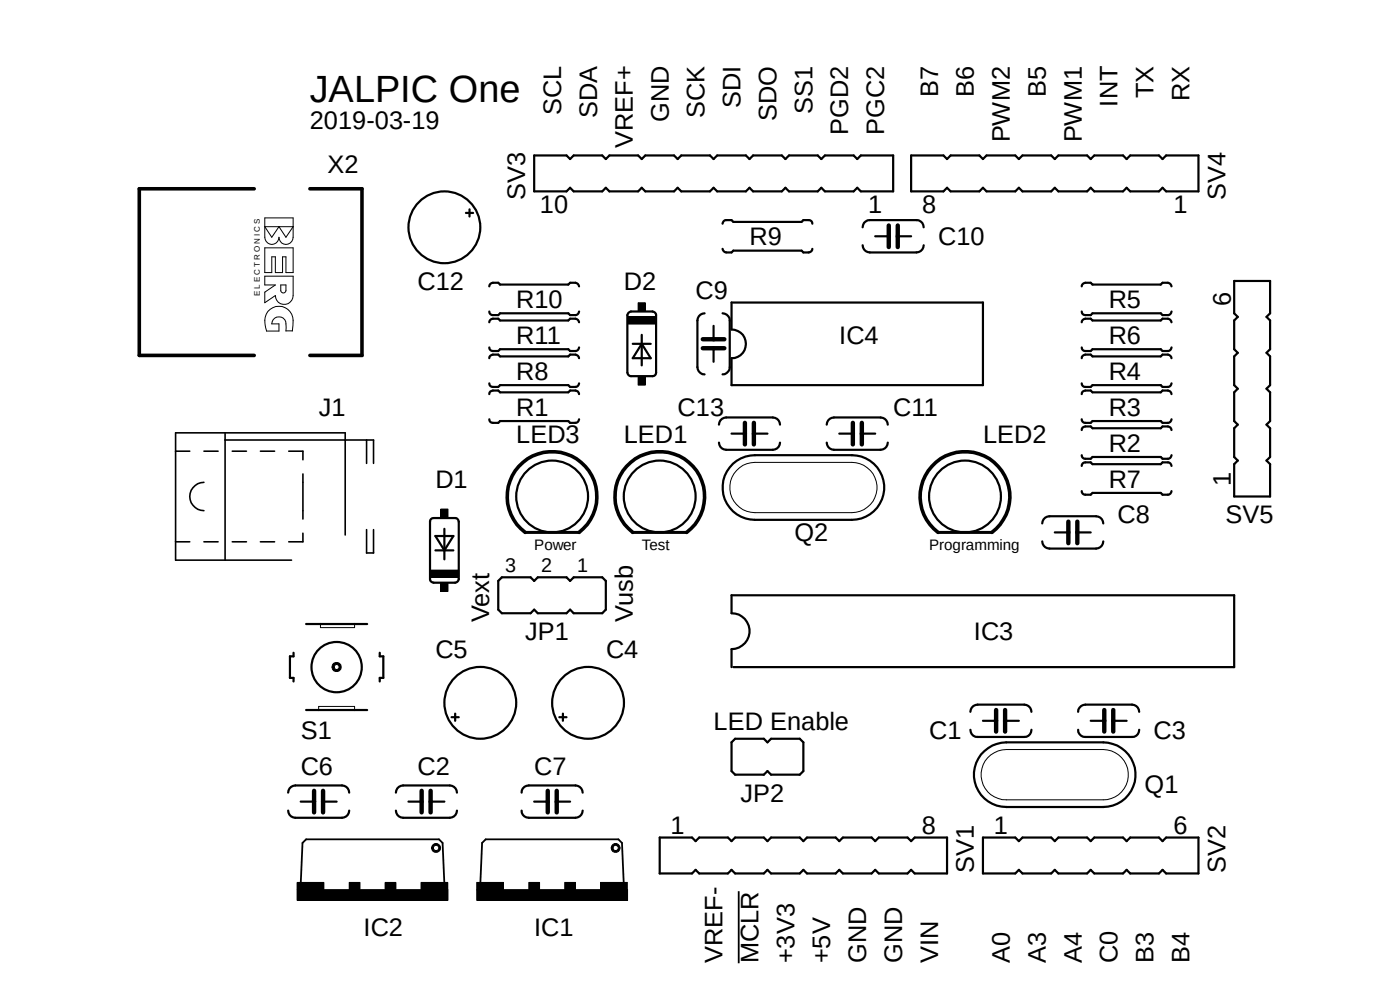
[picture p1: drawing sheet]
<svg xmlns="http://www.w3.org/2000/svg" width="297mm" height="210mm" viewBox="0 0 297 210" stroke-linecap="round" stroke-linejoin="round" font-family="sans-serif">
<path d="M29.1 10.1l250.9 198.1M280 10.1l-250.9 198.1" fill="none" stroke="#fff" stroke-width=".21"/>
<path d="M63.8 187.6l.4-8.8 .7-.7h28.2l.8 .7 .4 8.8M101.9 187.6l.4-8.8 .7-.7h28.2l.8 .7 .3 8.8M156.7 189.1v15.2" fill="none" stroke="#000" stroke-width=".38"/>
<g fill="none" stroke="#000" stroke-width=".47">
<path d="M113.3 33h6.9l.7 .7 .8-.7h6.1l.7 .7 .8-.7h6.1l.7 .7 .8-.7h6.1l.8 .7 .7-.7h6.1l.8 .7 .7-.7h6.1l.8 .7 .8-.7h6.1l.7 .7 .8-.7h6.1l.7 .7 .8-.7h6.1l.8 .7 .7-.7h6.9v7.6h-6.9l-.7-.8-.8 .8h-6.1l-.8-.8-.7 .8h-6.1l-.8-.8-.7 .8h-6.1l-.8-.8-.8 .8h-6.1l-.7-.8-.8 .8h-6.1l-.7-.8-.8 .8h-6.1l-.8-.8-.7 .8h-6.1l-.8-.8-.7 .8h-6.1l-.8-.8-.7 .8h-6.9zM193.3 33h6.9l.7 .7 .8-.7h6.1l.7 .7 .8-.7h6.1l.8 .7 .7-.7h6.1l.8 .7 .7-.7h6.1l.8 .7 .8-.7h6.1l.7 .7 .8-.7h6.1l.7 .7 .8-.7h6.9v7.6h-6.9l-.8-.8-.7 .8h-6.1l-.8-.8-.7 .8h-6.1l-.8-.8-.8 .8h-6.1l-.7-.8-.8 .8h-6.1l-.7-.8-.8 .8h-6.1l-.8-.8-.7 .8h-6.1l-.8-.8-.7 .8h-6.9zM98.8 45.2h1.6M99.6 44.4v1.5M153.3 52.8a.9 .9 0 0 0 .8 .8h1.1l.4-.4h14.5l.3 .4h1.2a.8 .8 0 0 0 .7-.8M153.3 47.5a.8 .8 0 0 1 .8-.8h1.1l.4 .4h14.5l.3-.4h1.2a.73 .73 0 0 1 .7 .8M183 48.2a1.48 1.48 0 0 1 1.5-1.5h9.9a1.55 1.55 0 0 1 1.6 1.5M183 52a1.55 1.55 0 0 0 1.5 1.6h9.9a1.55 1.55 0 0 0 1.6-1.6M185.7 50.1h2.9M190.5 50.1h2.8M261.8 59.6h7.7v6.9l-.8 .7 .8 .8v6.1l-.8 .7 .8 .8v6.1l-.8 .8 .8 .7v6.1l-.8 .8 .8 .7v6.1l-.8 .8 .8 .8v6.8h-7.7v-6.8l.8-.8-.8-.8v-6.1l.8-.7-.8-.8v-6.1l.8-.7-.8-.8v-6.1l.8-.8-.8-.7v-6.1l.8-.8-.8-.7zM103.8 60.7a.8 .8 0 0 1 .8-.7h1.1l.4 .4h14.5l.3-.4h1.2a.9 .9 0 0 1 .8 .7"/>
<path d="M103.8 66.1a.73 .73 0 0 0 .8 .7h1.1l.4-.3h14.5l.3 .3h1.2a.8 .8 0 0 0 .8-.7M103.8 68.4a.8 .8 0 0 1 .8-.8h1.1l.4 .4h14.5l.3-.4h1.2a.9 .9 0 0 1 .8 .8M103.8 73.7a.73 .73 0 0 0 .8 .8h1.1l.4-.4h14.5l.3 .4h1.2a.8 .8 0 0 0 .8-.8M103.8 76a.8 .8 0 0 1 .8-.8h1.1l.4 .4h14.5l.3-.4h1.2a.9 .9 0 0 1 .8 .8M133.3 66.3l.6-.2h4.5a.8 .8 0 0 1 .8 .7v12.2a.73 .73 0 0 1-.8 .8h-4.5a.8 .8 0 0 1-.8-.8v-12.2zM134.2 72.9h3.8M136.1 71v6.5M136.1 72.9l1.9 3.1h-3.8zM149.5 66.5a1.55 1.55 0 0 0-1.5 1.5v9.9a1.55 1.55 0 0 0 1.5 1.5M151.4 69.1v2.9M151.4 73.9v2.9M153.3 66.5a1.55 1.55 0 0 1 1.5 1.5v9.9a1.55 1.55 0 0 1-1.5 1.5"/>
<path d="M155.2 64.2h53.3v17.5h-53.3v-5.7a3 3 0 0 0 3-3.1 3 3 0 0 0-3-3zM229.5 76a.8 .8 0 0 1 .8-.8h1.1l.4 .4h14.5l.3-.4h1.2a.9 .9 0 0 1 .7 .8M229.5 60.7a.8 .8 0 0 1 .8-.7h1.1l.4 .4h14.5l.3-.4h1.2a.9 .9 0 0 1 .7 .7M229.5 66.1a.73 .73 0 0 0 .8 .7h1.1l.4-.3h14.5l.3 .3h1.2a.8 .8 0 0 0 .7-.7M229.5 68.4a.8 .8 0 0 1 .8-.8h1.1l.4 .4h14.5l.3-.4h1.2a.9 .9 0 0 1 .7 .8M229.5 73.7a.73 .73 0 0 0 .8 .8h1.1l.4-.4h14.5l.3 .4h1.2a.8 .8 0 0 0 .7-.8M103.8 88.9a.73 .73 0 0 0 .8 .8h1.1l.4-.4h14.5l.3 .4h1.2a.8 .8 0 0 0 .8-.8M103.8 83.6a.73 .73 0 0 1 .8-.8h1.1l.4 .4h14.5l.3-.4h1.2a.8 .8 0 0 1 .8 .8M103.8 81.3a.73 .73 0 0 0 .8 .8h1.1l.4-.4h14.5l.3 .4h1.2a.8 .8 0 0 0 .8-.8M152.5 93.9a1.55 1.55 0 0 0 1.6 1.5h9.9a1.55 1.55 0 0 0 1.5-1.5M152.5 90.1a1.55 1.55 0 0 1 1.6-1.5h9.9a1.55 1.55 0 0 1 1.5 1.5M155.2 92h2.8"/>
<path d="M155.5 98.4a6.9 6.9 0 0 1 4.6-1.8h20.6a6.9 6.9 0 0 1 6.9 6.8 6.9 6.9 0 0 1-6.9 6.9h-20.6a6.9 6.9 0 0 1-6.3-4.4 6.9 6.9 0 0 1 1.7-7.5zM159.9 92h2.9M175.4 90.1a1.55 1.55 0 0 1 1.5-1.5h9.9a1.55 1.55 0 0 1 1.5 1.5M175.4 93.9a1.55 1.55 0 0 0 1.5 1.5h9.9a1.55 1.55 0 0 0 1.5-1.5M178.1 92h2.8M182.8 92h2.9M229.5 96.6a.73 .73 0 0 0 .8 .7h1.1l.4-.4h14.5l.3 .4h1.2a.8 .8 0 0 0 .7-.7M229.5 91.2a.73 .73 0 0 1 .8-.7h1.1l.4 .3h14.5l.3-.3h1.2a.8 .8 0 0 1 .7 .7M229.5 88.9a.73 .73 0 0 0 .8 .8h1.1l.4-.4h14.5l.3 .4h1.2a.8 .8 0 0 0 .7-.8M229.5 83.6a.73 .73 0 0 1 .8-.8h1.1l.4 .4h14.5l.3-.4h1.2a.8 .8 0 0 1 .7 .8M229.5 81.3a.73 .73 0 0 0 .8 .8h1.1l.4-.4h14.5l.3 .4h1.2a.8 .8 0 0 0 .7-.8M229.5 98.8a.73 .73 0 0 1 .8-.7h1.1l.4 .4h14.5l.3-.4h1.2a.8 .8 0 0 1 .7 .7"/>
<path d="M91.4 110.1l.6-.2h4.6a.8 .8 0 0 1 .7 .8v12.2a.9 .9 0 0 1-.7 .7h-4.6a.8 .8 0 0 1-.8-.7v-12.2zM92.4 113.7h3.8l-1.9 3.1zM92.4 116.8h3.8M94.3 112.2v6.5M221.1 111a1.55 1.55 0 0 1 1.5-1.5h9.9a1.55 1.55 0 0 1 1.6 1.5M221.1 114.9a1.55 1.55 0 0 0 1.5 1.5h9.9a1.55 1.55 0 0 0 1.6-1.5M223.8 112.9h2.9M228.6 112.9h2.8M229.5 104.2a.73 .73 0 0 0 .8 .7h1.1l.4-.3h14.5l.3 .3h1.2a.8 .8 0 0 0 .7-.7M62.3 138.5v.7h-.8v4.6h.8v.8M64.9 132.4h13M80.6 138.5v.7h.7v4.6h-.7v.8"/>
<path d="M105.7 123.2l.8-.7h6.1l.7 .7 .8-.7h6.1l.7 .7 .8-.7h6.1l.7 .7v6.1l-.7 .8h-6.1l-.8-.8-.7 .8h-6.1l-.8-.8-.7 .8h-6.1l-.8-.8zM64.9 150.6h13M95.8 152.1h1.5M96.6 151.4v1.5M118.7 152.1h1.5M119.4 151.4v1.5M155.2 141.5v-3.8a3.8 3.8 0 0 0 3.8-3.8 3.8 3.8 0 0 0-3.8-3.8v-3.8h106.6v15.2h-106.2M156 156.7h6.1l.7 .8 .8-.8h6.1l.7 .8v6.1l-.7 .7h-6.1l-.8-.7-.7 .7h-6.1l-.8-.7v-6.1zM205.9 154.8a1.48 1.48 0 0 0 1.5 1.5h9.9a1.46 1.46 0 0 0 1.5-1.5M205.9 151a1.55 1.55 0 0 1 1.5-1.5h9.9a1.55 1.55 0 0 1 1.5 1.5M208.5 152.9h2.8M208.8 159.3a6.7 6.7 0 0 1 4.7-1.8h20.6a6.9 6.9 0 0 1 6.8 6.8 6.9 6.9 0 0 1-6.8 6.9h-20.6a6.8 6.8 0 0 1-6.4-4.3 6.8 6.8 0 0 1 1.7-7.6z"/>
<path d="M213.2 152.9h3M228.7 151a1.55 1.55 0 0 1 1.6-1.5h9.9a1.55 1.55 0 0 1 1.5 1.5M228.7 154.8a1.48 1.48 0 0 0 1.6 1.5h9.9a1.46 1.46 0 0 0 1.5-1.5M231.4 152.9h2.9M236.2 152.9h2.8M61.1 172a1.55 1.55 0 0 0 1.6 1.5h9.9a1.55 1.55 0 0 0 1.5-1.5M61.1 168.1a1.55 1.55 0 0 1 1.6-1.5h9.9a1.55 1.55 0 0 1 1.5 1.5M63.8 170.1h2.8M68.5 170.1h2.9M84 172a1.55 1.55 0 0 0 1.5 1.5h9.9a1.55 1.55 0 0 0 1.5-1.5M84 168.1a1.55 1.55 0 0 1 1.5-1.5h9.9a1.55 1.55 0 0 1 1.5 1.5M86.7 170.1h2.8"/>
<path d="M91.4 170.1h2.9M110.7 168.1a1.46 1.46 0 0 1 1.5-1.5h9.9a1.55 1.55 0 0 1 1.5 1.5M110.7 172a1.46 1.46 0 0 0 1.5 1.5h9.9a1.55 1.55 0 0 0 1.5-1.5M113.3 170.1h2.9M118.1 170.1h2.8M140 177.7h6.8l.8 .7 .7-.7h6.1l.8 .7 .8-.7h6.1l.7 .7 .8-.7h6.1l.7 .7 .8-.7h6.1l.8 .7 .7-.7h6.1l.8 .7 .7-.7h6.1l.8 .7 .8-.7h6.8v7.6h-6.8l-.8-.8-.8 .8h-6.1l-.7-.8-.8 .8h-6.1l-.7-.8-.8 .8h-6.1l-.8-.8-.7 .8h-6.1l-.8-.8-.7 .8h-6.1l-.8-.8-.8 .8h-6.1l-.7-.8-.8 .8h-6.8zM208.5 177.7h6.9l.8 .7 .7-.7h6.1l.8 .7 .7-.7h6.1l.8 .7 .8-.7h6.1l.7 .7 .8-.7h6.1l.7 .7 .8-.7h6.9v7.6h-6.9l-.8-.8-.7 .8h-6.1l-.8-.8-.7 .8h-6.1l-.8-.8-.8 .8h-6.1l-.7-.8-.8 .8h-6.1l-.7-.8-.8 .8h-6.9z"/>
<circle cx="94.3" cy="48.2" r="7.6"/>
<circle cx="117.1" cy="105.3" r="7.6"/>
<circle cx="140" cy="105.3" r="7.6"/>
<circle cx="204.7" cy="105.3" r="7.6"/>
<circle cx="71.4" cy="141.5" r="5.3"/>
<circle cx="101.9" cy="149.1" r="7.6"/>
<circle cx="124.8" cy="149.1" r="7.6"/>
</g>
<g fill="none" stroke="#000" stroke-width=".93">
<path d="M188.6 47.8v4.6M190.5 47.8v4.6M149.1 73.9h4.6M149.1 72h4.6M158 89.7v4.6M159.9 89.7v4.6M180.9 89.7v4.6M182.8 89.7v4.6M226.7 110.7v4.5M228.6 110.7v4.5M211.3 150.6v4.6M213.2 150.6v4.6"/>
<path d="M234.3 150.6v4.6M236.2 150.6v4.6M66.6 167.8v4.5M68.5 167.8v4.5M89.5 167.8v4.5M91.4 167.8v4.5M116.2 167.8v4.5M118.1 167.8v4.5"/>
</g>
<g fill="#000">
<path d="M133.1 67.2h6.1v1.5h-6.1z" fill-rule="evenodd"/>
<path d="M135.4 79.8h1.5v1.9h-1.5z" fill-rule="evenodd"/>
<path d="M135.4 64.2h1.5v1.9h-1.5z" fill-rule="evenodd"/>
<path d="M93.5 108h1.5v1.9h-1.5z" fill-rule="evenodd"/>
<path d="M91.2 120.9h6.1v1.6h-6.1z" fill-rule="evenodd"/>
<path d="M93.5 123.6h1.5v1.9h-1.5z" fill-rule="evenodd"/>
<path d="M70.8 140.7a.99 .99 0 0 1 1.5 .3 .99 .99 0 0 1-.6 1.4 .99 .99 0 0 1-1.3-.9h.5a.53 .53 0 0 1 .6-.6 .53 .53 0 0 1 .3 .8 .53 .53 0 0 1-.8 0l-.1-.2h-.5z" fill-rule="evenodd"/>
<path d="M91.9 179.2a.96 .96 0 0 1 1.5 .3 .96 .96 0 0 1-.7 1.3 .96 .96 0 0 1-1.1-.9h.3a.59 .59 0 0 1 .9-.5 .59 .59 0 0 1 .1 .9 .59 .59 0 0 1-.9-.2l-.1-.2h-.3z" fill-rule="evenodd"/>
<path d="M130 179.2a.94 .94 0 0 1 1.4 .3 .94 .94 0 0 1-.6 1.3 .94 .94 0 0 1-1.1-.9h.3a.57 .57 0 0 1 .9-.5 .57 .57 0 0 1 .1 .9 .57 .57 0 0 1-.9-.2l-.1-.2h-.3z" fill-rule="evenodd"/>
<path d="M63 188.7h32v2.3h-32z" fill-rule="evenodd"/>
<path d="M63 187.2h5.7v1.5h-5.7z" fill-rule="evenodd"/>
<path d="M74.1 187.2h2.3v1.5h-2.3z" fill-rule="evenodd"/>
<path d="M81.7 187.2h2.3v1.5h-2.3z" fill-rule="evenodd"/>
<path d="M89.3 187.2h5.7v1.5h-5.7z" fill-rule="evenodd"/>
<path d="M101.1 188.7h32v2.3h-32z" fill-rule="evenodd"/>
<path d="M101.1 187.2h5.7v1.5h-5.7z" fill-rule="evenodd"/>
<path d="M112.2 187.2h2.3v1.5h-2.3z" fill-rule="evenodd"/>
<path d="M119.8 187.2h2.3v1.5h-2.3z" fill-rule="evenodd"/>
<path d="M127.4 187.2h5.7v1.5h-5.7z" fill-rule="evenodd"/>
</g>
<g fill="none" stroke="#000" stroke-width=".21">
<path d="M56.2 46.2h6v4.1a1.5 1.5 0 0 1-1.5 1.6 1.5 1.5 0 0 1-1.5-1.6 1.5 1.5 0 0 1-1.5 1.6 1.5 1.5 0 0 1-1.5-1.6zM56.2 58.6h6v4.1a1.88 1.88 0 0 1-1.9 1.9 1.88 1.88 0 0 1-1.9-1.9l-2.2 1.5v-2.2l2.2-1.5h-2.2zM56.2 52.6h6v5.2h-1.5v-3.3h-.8v3.3h-1.5v-3.3h-.7v3.3h-1.5zM56.2 48.1h6l-1.5 2.2-1.5-2.2-1.5 2.2zM59.6 60.5h1.1v1.1a.55 .55 0 0 1-.6 .6 .55 .55 0 0 1-.5-.6zM60.7 70.2a3.2 3.2 0 0 0-.6-2.7 1.53 1.53 0 0 0-2.4 1.2h1.5v1.5h-2.6a4 4 0 0 1 .7-4.6 3 3 0 0 1 3.2-.3 3 3 0 0 1 1.7 2.6l-.2 2.3M60.7 70.2h1.3M133.1 67.2h6.1v1.5h-6.1zM135.4 79.8h1.5v1.9h-1.5zM135.4 64.2h1.5v1.9h-1.5zM156.3 99.8a5 5 0 0 1 3.8-1.7h20.6a5.3 5.3 0 0 1 5.4 5.3 5.3 5.3 0 0 1-5.4 5.4h-20.6a5.3 5.3 0 0 1-4.8-3.2 5.3 5.3 0 0 1 1-5.8zM93.5 108h1.5v1.9h-1.5z"/>
<path d="M68 132.4v.7h7.2v-.7M91.2 120.9h6.1v1.6h-6.1zM93.5 123.6h1.5v1.9h-1.5zM67.6 150.6v-.7h7.6v.7M70.8 140.7a.99 .99 0 0 1 1.5 .3 .99 .99 0 0 1-.6 1.4 .99 .99 0 0 1-1.3-.9h.5a.53 .53 0 0 1 .6-.6 .53 .53 0 0 1 .3 .8 .53 .53 0 0 1-.8 0l-.1-.2h-.5zM91.9 179.2a.96 .96 0 0 1 1.5 .3 .96 .96 0 0 1-.7 1.3 .96 .96 0 0 1-1.1-.9h.3a.59 .59 0 0 1 .9-.5 .59 .59 0 0 1 .1 .9 .59 .59 0 0 1-.9-.2l-.1-.2h-.3zM130 179.2a.94 .94 0 0 1 1.4 .3 .94 .94 0 0 1-.6 1.3 .94 .94 0 0 1-1.1-.9h.3a.57 .57 0 0 1 .9-.5 .57 .57 0 0 1 .1 .9 .57 .57 0 0 1-.9-.2l-.1-.2h-.3zM209.6 160.7a5.7 5.7 0 0 1 3.9-1.7h20.6a5.3 5.3 0 0 1 5.3 5.3 5.3 5.3 0 0 1-5.3 5.4h-20.6a5.3 5.3 0 0 1-4.9-3.2 5.3 5.3 0 0 1 1-5.8zM63 188.7h32v2.3h-32zM63 187.2h5.7v1.5h-5.7zM74.1 187.2h2.3v1.5h-2.3zM81.7 187.2h2.3v1.5h-2.3z"/>
<path d="M89.3 187.2h5.7v1.5h-5.7zM101.1 188.7h32v2.3h-32zM101.1 187.2h5.7v1.5h-5.7zM112.2 187.2h2.3v1.5h-2.3zM119.8 187.2h2.3v1.5h-2.3zM127.4 187.2h5.7v1.5h-5.7z"/>
</g>
<g fill="none" stroke="#000" stroke-width=".34">
<path d="M37.3 95.7h3M43.3 95.7h3M47.8 91.8v27M47.8 93.3h31.4v5M49.3 95.7h3M55.2 95.7h3.1M61.3 95.7h3v1.8M77.8 93.3v5M37.3 114.9h3M43.3 102.3a3 3 0 0 0-3 3 3 3 0 0 0 3 3M43.3 114.9h3M49.3 114.9h3"/>
<path d="M55.2 114.9h3.1M64.3 113.1v1.8h-3M64.3 100.5v9.6M73.2 113.5v-21.7h-35.9v27h24.5M77.8 112.4v4.9h1.4v-4.9"/>
</g>
<path d="M111.4 112.9h11.5M134.2 112.9h11.5M199 112.9h11.4" fill="none" stroke="#000" stroke-width=".64"/>
<path d="M53.9 40h-24.4v35.4h24.4M65.7 40h11.1v35.4h-11.1M111.4 112.9a9.5 9.5 0 0 1-1.3-14 9.5 9.5 0 0 1 14.1 0 9.5 9.5 0 0 1-1.3 14M134.2 112.9a9.5 9.5 0 0 1-1.3-14 9.5 9.5 0 0 1 14.1 0 9.5 9.5 0 0 1-1.3 14M199 112.9a9.5 9.5 0 0 1-1.3-14 9.5 9.5 0 0 1 14.1 0 9.5 9.5 0 0 1-1.4 14" fill="none" stroke="#000" stroke-width=".76"/>
<text font-size="8" x="65.7" y="21.5">JALPIC One</text>
<g font-size="5.4">
<text x="157.1" y="22.9" transform="rotate(-90 157.1 22.9)">SDI</text>
<text x="199" y="20.5" transform="rotate(-90 199 20.5)">B7</text>
<text x="206.6" y="20.5" transform="rotate(-90 206.6 20.5)">B6</text>
<text x="221.9" y="20.5" transform="rotate(-90 221.9 20.5)">B5</text>
<text x="237.1" y="22.6" transform="rotate(-90 237.1 22.6)">INT</text>
<text x="244.7" y="20.8" transform="rotate(-90 244.7 20.8)">TX</text>
<text x="252.3" y="21.4" transform="rotate(-90 252.3 21.4)">RX</text>
<text x="65.7" y="27.3">2019-03-19</text>
<text x="119" y="24.4" transform="rotate(-90 119 24.4)">SCL</text>
<text x="126.7" y="25" transform="rotate(-90 126.7 25)">SDA</text>
<text x="141.9" y="25.9" transform="rotate(-90 141.9 25.9)">GND</text>
<text x="149.5" y="25" transform="rotate(-90 149.5 25)">SCK</text>
<text x="164.7" y="25.6" transform="rotate(-90 164.7 25.6)">SDO</text>
<text x="172.3" y="24.1" transform="rotate(-90 172.3 24.1)">SS1</text>
<text x="180" y="28.6" transform="rotate(-90 180 28.6)">PGD2</text>
<text x="187.6" y="28.6" transform="rotate(-90 187.6 28.6)">PGC2</text>
<text x="134.2" y="31.5" transform="rotate(-90 134.2 31.5)">VREF+</text>
<text x="214.3" y="30.2" transform="rotate(-90 214.3 30.2)">PWM2</text>
<text x="229.5" y="30.2" transform="rotate(-90 229.5 30.2)">PWM1</text>
<text x="69.5" y="36.8">X2</text>
<text x="111.4" y="42.5" transform="rotate(-90 111.4 42.5)">SV3</text>
<text x="114.6" y="45.2">10</text>
<text x="184.2" y="45.2">1</text>
<text x="195.6" y="45.2">8</text>
<text x="249" y="45.2">1</text>
<text x="260" y="42.5" transform="rotate(-90 260 42.5)">SV4</text>
<text x="159" y="52">R9</text>
<text x="199" y="52">C10</text>
<text x="88.6" y="61.6">C12</text>
<text x="109.5" y="65.3">R10</text>
<text x="132.3" y="61.6">D2</text>
<text x="147.6" y="63.4">C9</text>
<text x="235.2" y="65.3">R5</text>
<text x="261.1" y="64.9" transform="rotate(-90 261.1 64.9)">6</text>
<text x="109.5" y="72.9">R11</text>
<text x="178.1" y="72.9">IC4</text>
<text x="235.2" y="72.9">R6</text>
<text x="109.5" y="80.6">R8</text>
<text x="235.2" y="80.6">R4</text>
<text x="67.6" y="88.2">J1</text>
<text x="109.5" y="88.2">R1</text>
<text x="143.8" y="88.2">C13</text>
<text x="189.5" y="88.2">C11</text>
<text x="235.2" y="88.2">R3</text>
<text x="109.5" y="93.9">LED3</text>
<text x="132.3" y="93.9">LED1</text>
<text x="208.5" y="93.9">LED2</text>
<text x="235.2" y="95.8">R2</text>
<text x="92.4" y="103.4">D1</text>
<text x="235.2" y="103.4">R7</text>
<text x="261.1" y="103" transform="rotate(-90 261.1 103)">1</text>
<text x="237.1" y="111">C8</text>
<text x="260" y="111">SV5</text>
<text x="168.5" y="114.9">Q2</text>
<text x="103.8" y="132" transform="rotate(-90 103.8 132)">Vext</text>
<text x="134.2" y="132" transform="rotate(-90 134.2 132)">Vusb</text>
<text x="111.4" y="135.8">JP1</text>
<text x="206.6" y="135.8">IC3</text>
<text x="92.4" y="139.6">C5</text>
<text x="128.6" y="139.6">C4</text>
<text x="151.4" y="154.8">LED Enable</text>
<text x="63.8" y="156.7">S1</text>
<text x="197.1" y="156.7">C1</text>
<text x="244.7" y="156.7">C3</text>
<text x="63.8" y="164.3">C6</text>
<text x="88.6" y="164.3">C2</text>
<text x="113.3" y="164.3">C7</text>
<text x="157.1" y="170.1">JP2</text>
<text x="242.8" y="168.1">Q1</text>
<text x="142.2" y="176.9">1</text>
<text x="195.6" y="176.9">8</text>
<text x="210.8" y="176.9">1</text>
<text x="248.9" y="176.9">6</text>
<text x="206.6" y="185.3" transform="rotate(-90 206.6 185.3)">SV1</text>
<text x="260" y="185.3" transform="rotate(-90 260 185.3)">SV2</text>
<text x="77.1" y="198.6">IC2</text>
<text x="113.3" y="198.6">IC1</text>
<text x="153.3" y="204.3" transform="rotate(-90 153.3 204.3)">VREF-</text>
<text x="160.9" y="204.3" transform="rotate(-90 160.9 204.3)">MCLR</text>
<text x="168.5" y="204.3" transform="rotate(-90 168.5 204.3)">+3V3</text>
<text x="176.1" y="204.3" transform="rotate(-90 176.1 204.3)">+5V</text>
<text x="183.8" y="204.3" transform="rotate(-90 183.8 204.3)">GND</text>
<text x="191.4" y="204.3" transform="rotate(-90 191.4 204.3)">GND</text>
<text x="199" y="204.3" transform="rotate(-90 199 204.3)">VIN</text>
<text x="214.3" y="204.3" transform="rotate(-90 214.3 204.3)">A0</text>
<text x="221.9" y="204.3" transform="rotate(-90 221.9 204.3)">A3</text>
<text x="229.5" y="204.3" transform="rotate(-90 229.5 204.3)">A4</text>
<text x="237.1" y="204.3" transform="rotate(-90 237.1 204.3)">C0</text>
<text x="244.7" y="204.3" transform="rotate(-90 244.7 204.3)">B3</text>
<text x="252.3" y="204.3" transform="rotate(-90 252.3 204.3)">B4</text>
</g>
<g font-size="4.2">
<text x="107.2" y="121.2">3</text>
<text x="114.8" y="121.2">2</text>
<text x="122.4" y="121.2">1</text>
</g>
<g font-size="3.2">
<text x="113.3" y="116.8">Power</text>
<text x="136.1" y="116.8">Test</text>
<text x="197.1" y="116.8">Programming</text>
</g>
<text font-size="1.7" x="55.1" y="62.9" transform="rotate(-90 55.1 62.9)">E L E C T R O N I C S</text>
</svg>
